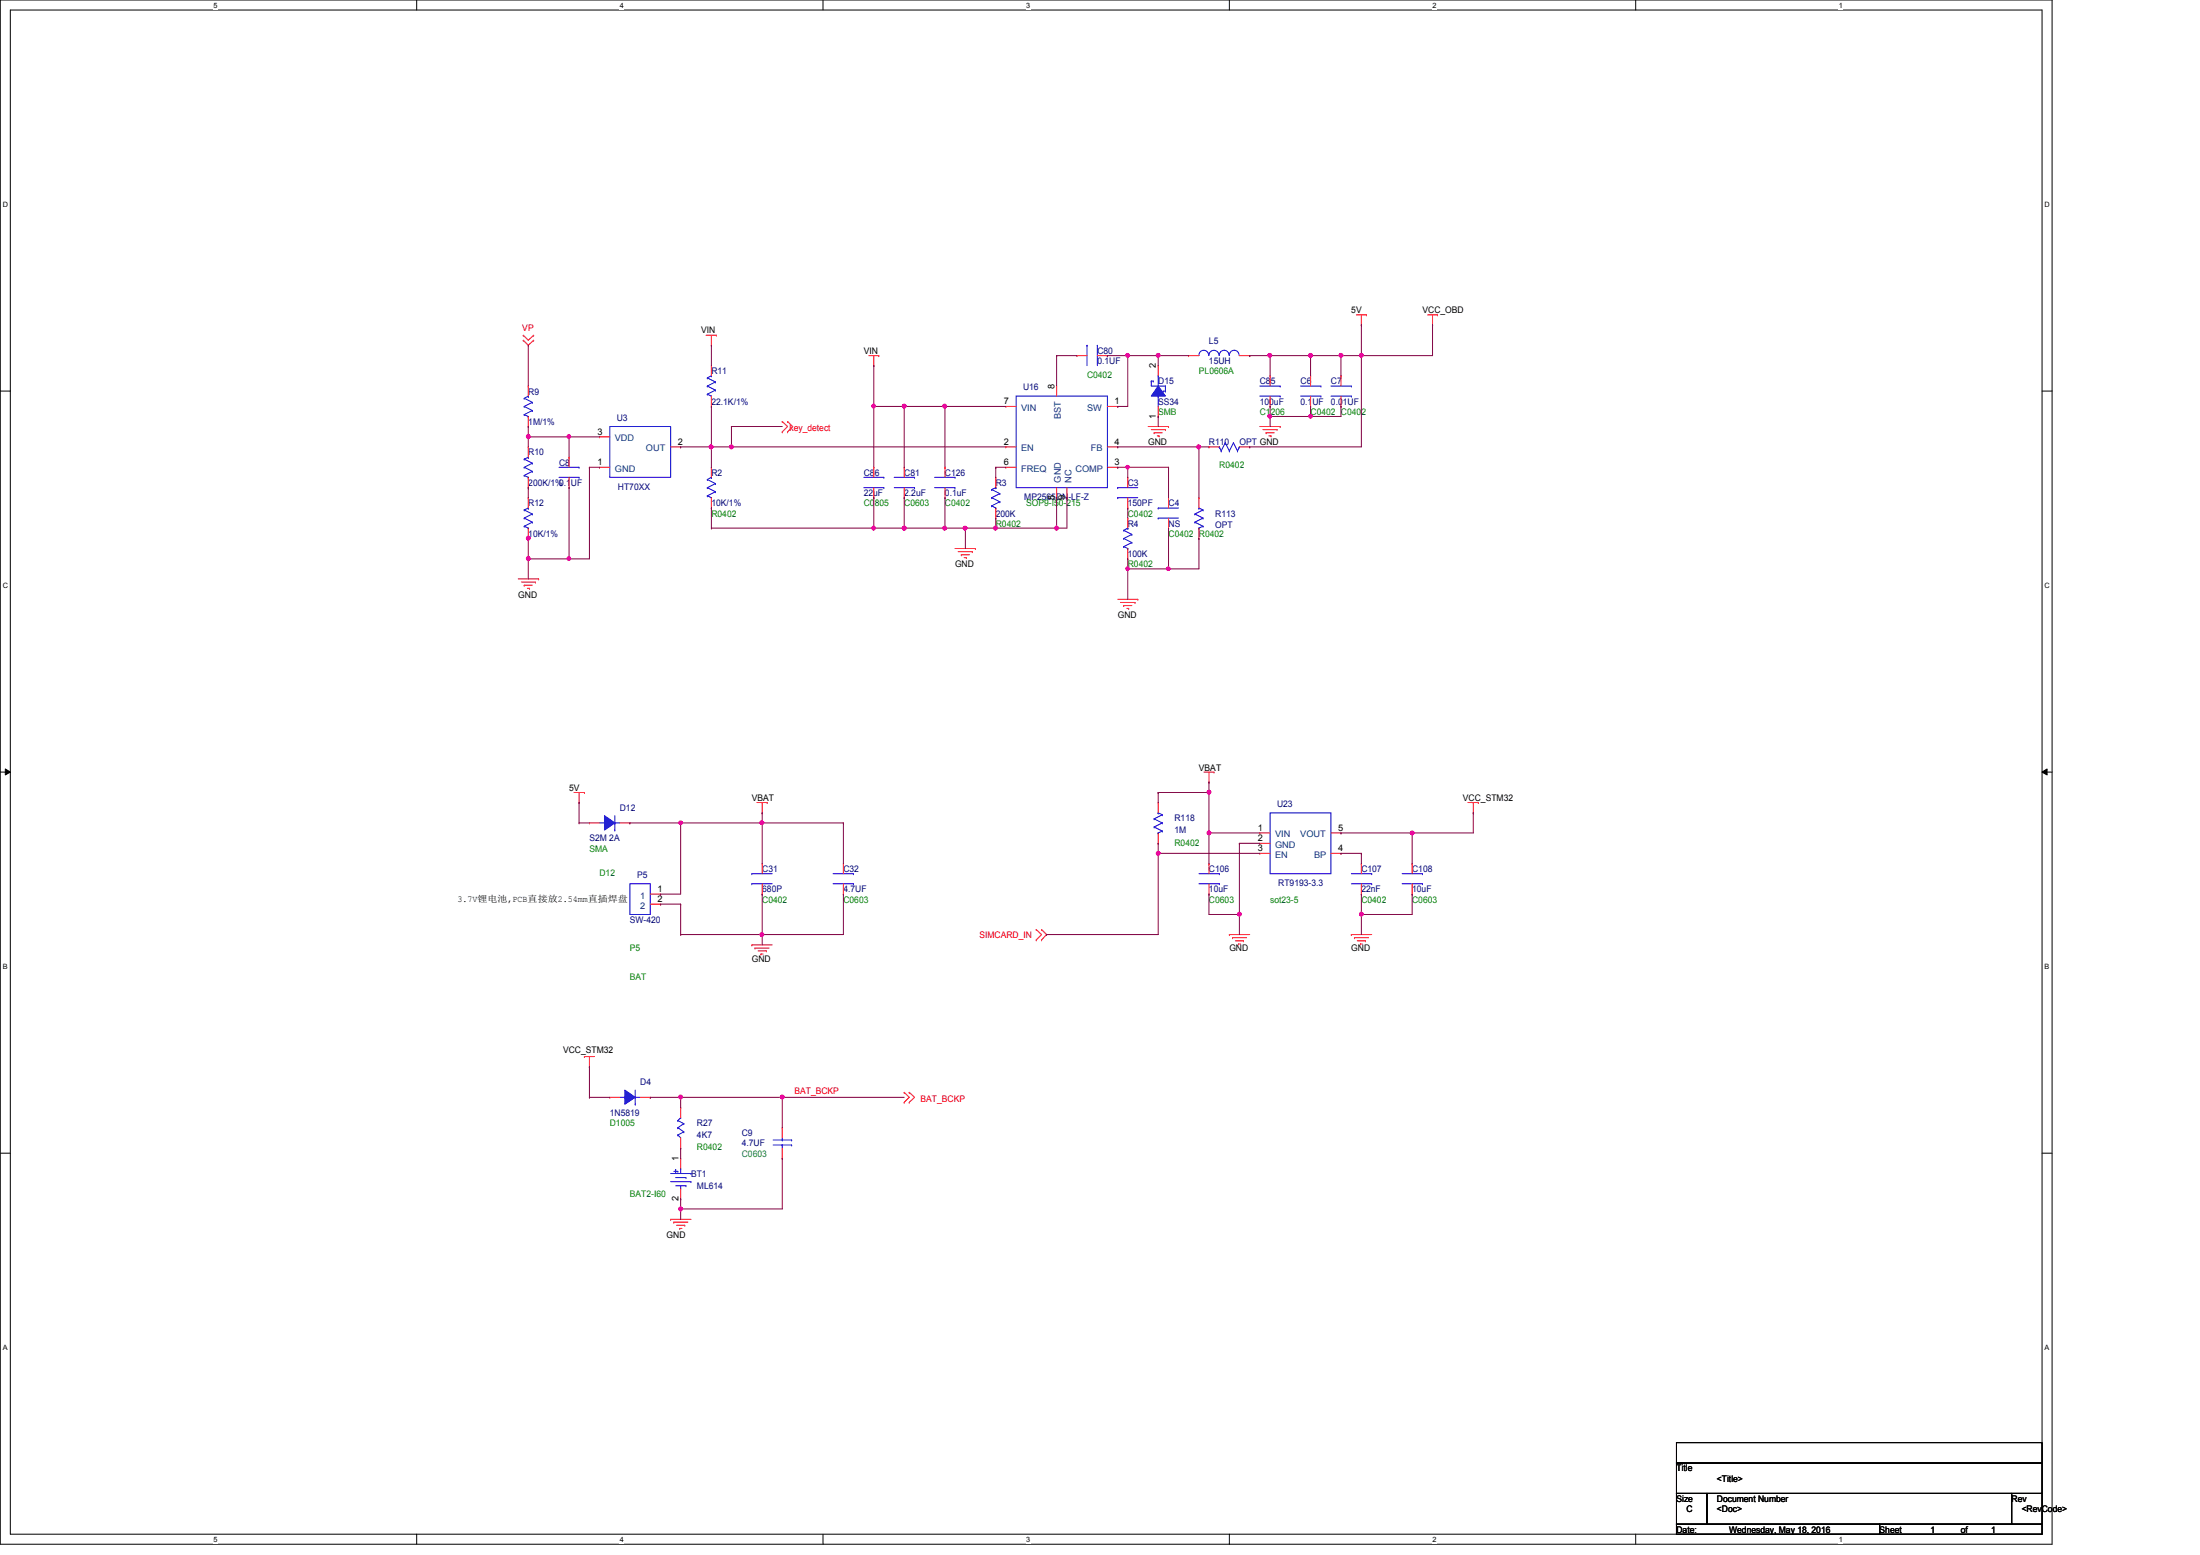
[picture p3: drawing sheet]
<svg xmlns="http://www.w3.org/2000/svg" width="297mm" height="210mm" viewBox="0 0 297 210" stroke-linecap="round" stroke-linejoin="round" font-family="sans-serif">
<path d="M0 0h277.1v208.4h-277.1zM1.4 1.4h274.3v205.7h-274.3z" fill="none" stroke="#000" stroke-width=".14"/>
<g fill="#fff">
<path d="M28.8 .1h.6v1.1h-.6z"/>
<path d="M28.8 207.2h.6v1.1h-.6z"/>
</g>
<path d="M56.3 0v1.4M56.3 207.1v1.3" fill="none" stroke="#000" stroke-width=".14"/>
<g fill="#fff">
<path d="M83.7 .1h.5v1.1h-.5z"/>
<path d="M83.7 207.2h.5v1.1h-.5z"/>
</g>
<path d="M111.1 0v1.4M111.1 207.1v1.3" fill="none" stroke="#000" stroke-width=".14"/>
<g fill="#fff">
<path d="M138.6 .1h.5v1.1h-.5z"/>
<path d="M138.6 207.2h.5v1.1h-.5z"/>
</g>
<path d="M166 0v1.4M166 207.1v1.3" fill="none" stroke="#000" stroke-width=".14"/>
<g fill="#fff">
<path d="M193.4 .1h.6v1.1h-.6z"/>
<path d="M193.4 207.2h.6v1.1h-.6z"/>
</g>
<path d="M220.8 0v1.4M220.8 207.1v1.3" fill="none" stroke="#000" stroke-width=".14"/>
<g fill="#fff">
<path d="M248.3 .1h.5v1.1h-.5z"/>
<path d="M248.3 207.2h.5v1.1h-.5z"/>
<path d="M.4 27.1h.7v1.1h-.7z"/>
<path d="M276.1 27.1h.7v1.1h-.7z"/>
<path d="M.4 78.5h.7v1.1h-.7z"/>
<path d="M276.1 78.5h.7v1.1h-.7z"/>
</g>
<path d="M0 52.8h1.4M275.7 52.8h1.4" fill="none" stroke="#000" stroke-width=".14"/>
<g fill="#fff">
<path d="M.4 129.9h.6v1.1h-.6z"/>
<path d="M276.1 129.9h.6v1.1h-.6z"/>
</g>
<path d="M0 104.2h1.4M.7 103.8l.7 .4-.7 .4zM275.7 104.2l.7-.4v.8zM275.7 104.2h1.4" fill="none" stroke="#000" stroke-width=".14"/>
<path d="M.7 103.8l.7 .4-.7 .4zM275.7 104.2l.7-.4v.8z" fill="#000"/>
<g fill="#fff">
<path d="M.4 181.4h.6v1.1h-.6z"/>
<path d="M276.1 181.4h.6v1.1h-.6z"/>
</g>
<path d="M0 155.7h1.4M275.7 155.7h1.4M226.4 194.7h49.3v2.8h-49.3zM226.4 197.5h49.3v4.1h-49.3zM226.4 201.6h4.1v4.1h-4.1zM226.4 205.7h27.4v1.4h-27.4zM230.5 201.6h41.1v4.1h-41.1zM253.8 205.7h21.9v1.4h-21.9zM271.6 201.6h4.1v4.1h-4.1z" fill="none" stroke="#000" stroke-width=".14"/>
<g fill="none" stroke="#f00" stroke-width=".14">
<path d="M70.7 45.9h.1M70.7 45.3h.1M70.7 45.9l.6 .7 .7-.7M70.7 45.3l.6 .6 .7-.6M72 45.9h.1M72 45.3h.1M95.3 45.3h1.4M96.1 46.6h.1M96.1 45.3v1.3M96.7 45.3h.1M105.6 56.9h.1M105.6 58.3h.1"/>
<path d="M105.6 56.9l.7 .7-.7 .7M106.3 56.9h.1M106.3 58.3h.1M106.3 56.9l.7 .7-.7 .7M117.3 48h1.4M118 49.4h.1M118 48v1.4M118.7 48h.1M145.4 48h.1M145.4 48h1.4M148.2 48h1.3M149.5 48h.1"/>
<path d="M155 57.6h2.8M155.4 58h1.9M155.8 58.4h.1M155.8 58.4h1.1M156.2 58.8h.3M156.5 58.8h.1M157.3 58h.1M157.8 57.6h.1M170.1 57.6h2.7M170.5 58h1.9M170.9 58.4h.1M170.9 58.4h1.1"/>
<path d="M171.3 58.8h.3M171.6 58.8h.1M172.4 58h.1M172.8 57.6h.1M183.1 42.5h1.4M183.8 43.9h.1M183.8 42.5v1.4M184.5 42.5h.1M192.7 42.5h1.4M193.4 43.9h.1M193.4 42.5v1.4M194.1 42.5h.1"/>
<path d="M70 78.1h2.7M70.4 78.6h1.9M70.8 79h.1M70.8 79h1.1M71.2 79.4h.3M71.5 79.4h.1M72.3 78.6h.1M72.7 78.1h.1M128.9 74h2.8M129.4 74.5h1.9M129.8 74.9h.1M129.8 74.9h1.1"/>
<path d="M130.2 75.3h.3M130.5 75.3h.1M131.3 74.5h.1M131.7 74h.1M150.9 80.9h2.7M151.3 81.3h1.9M151.7 81.7h.1M151.7 81.7h1.1M152.1 82.1h.3M152.4 82.1h.1M153.2 81.3h.1M153.6 80.9h.1"/>
<path d="M77.5 107h1.4M78.2 108.3h.1M78.2 107v1.3M78.9 107h.1M102.2 108.3h1.4M102.9 109.7h.1M102.9 108.3v1.4M103.6 108.3h.1M113.9 116.6h.1M113.9 116.6v1.3M113.9 119.3v1.4M162.6 104.2h1.3"/>
<path d="M163.2 105.6h.1M163.2 116.6h.1M163.2 104.2v1.4M163.2 116.6v1.3M163.2 119.3v1.4M163.9 104.2h.1M198.2 108.3h1.4M198.9 109.7h.1M198.9 108.3v1.4M199.6 108.3h.1M101.5 127.6h.1M101.5 127.6h2.8"/>
<path d="M101.9 128h.1M101.9 128h1.9M102.4 128.4h1.1M102.7 128.8h.1M102.7 128.8h.3M103.5 128.4h.1M113.9 120.7h.1M139.9 126.9h.1M139.9 125.5h.1M139.9 125.5l.7 .7-.7 .7M140.6 125.5h.1M140.6 126.9h.1"/>
<path d="M140.6 125.5l.7 .7-.7 .7M163.2 120.7h.1M166 126.2h.1M166 126.2h2.7M166.4 126.6h.1M166.4 126.6h1.9M166.8 127h1.1M167.2 127.4h.1M167.2 127.4h.3M167.9 127h.1M182.5 126.2h.1M182.5 126.2h2.7"/>
<path d="M182.9 126.6h.1M182.9 126.6h1.9M183.3 127h1.1M183.7 127.4h.1M183.7 127.4h.2M184.4 127h.1M78.9 142.6h.1M78.9 142.6h1.4M79.6 144h.1M79.6 142.6v1.4M91.9 155h.1M91.9 149.5h.1"/>
<path d="M91.9 149.5v1.4M91.9 153.6v1.4M122.1 147.4h.1M122.1 148.8h.1M122.1 147.4l.7 .7-.7 .7M122.8 147.4h.1M122.8 148.8h.1M122.8 147.4l.7 .7-.7 .7M90.5 164.6h.1M90.5 164.6h2.8M91 165h.1M91 165h1.9"/>
<path d="M91.4 165.4h1.1M91.8 165.8h.1M91.8 165.8h.3M92.5 165.4h.1"/>
</g>
<g fill="none" stroke="#00f" stroke-width=".14">
<path d="M146.8 46.6h.1M146.8 46.6v2.8M148.2 46.6h.1M148.2 46.6v2.8M155.4 51.4h.1M155.4 51.4v.7h1.9M156.4 53.5h.1M156.4 50.7h.1M156.4 50.7v1.4M156.4 53.5v1.4M157.3 52.1h.1M157.3 52.8h.1"/>
<path d="M157.3 52.1v.7M112.5 117.9h2.7M112.5 119.3h2.7M115.2 117.9h.1M115.2 119.3h.1M161.9 117.9h2.7M161.9 119.3h2.7M164.6 117.9h.1M164.6 119.3h.1M91.5 153.2h.1M91.5 152.2h.1M91.5 151.3h.1"/>
<path d="M91.5 153.2l.4 .4M91.5 152.2l.8 .6M91.5 151.3l.8 .4M91.9 150.9h.1M91.9 150.9l-.4 .4M92.3 152.8h.1M92.3 151.7h.1M92.3 152.8l-.8 .4M92.3 151.7l-.8 .5"/>
</g>
<path d="M156.4 52.1l.9 1.4h-1.9z" fill-rule="evenodd" fill="#00f"/>
<g fill="none" stroke="#00f" stroke-width=".14">
<path d="M82.3 57.6h8.2v6.8h-8.2zM137.2 53.5h12.3v12.3h-12.3zM155.4 51.4h.3M155.7 51.4h.1M156.4 52.1l.9 1.4h-1.9zM157.1 52.8h.1M157.1 52.8h.2M165.4 59.8h.1M165.4 59.8l.6 1.1M165.4 59.8l-.5 1.1M166.5 59.8h.1M166.5 59.8l.6 1.1"/>
<path d="M166.5 59.8l-.5 1.1M175.6 52.1h2.7M175.6 53.5h2.7M178.3 52.1h.1M178.3 53.5h.1M70.8 71h.1M70.8 69.9h.1M70.8 68.8h.1M70.8 71l.5 .3M70.8 69.9l1.1 .6M70.8 68.8l1.1 .6M71.3 68.6h.1"/>
<path d="M71.3 71.3h.1M71.3 68.6l-.5 .2M71.9 69.4h.1M71.9 70.5h.1M71.9 69.4l-1.1 .5M71.9 70.5l-1.1 .5M75.5 63.1h2.7M75.5 64.4h2.7M78.2 63.1h.1M78.2 64.4h.1M120.7 64.4h2.8M120.7 65.8h2.8"/>
<path d="M123.5 64.4h.1M123.5 65.8h.1M126.2 64.4h2.7M126.2 65.8h2.7M128.9 64.4h.1M128.9 65.8h.1M133.9 68.3h.1M133.9 67.2h.1M133.9 66.1h.1M133.9 68.3l.5 .3M133.9 67.2l1.1 .5M133.9 66.1l1.1 .5"/>
<path d="M134.4 65.8h.1M134.4 68.6h.1M134.4 65.8l-.5 .3M135 66.6h.1M135 67.7h.1M135 66.6l-1.1 .6M135 67.7l-1.1 .6M150.9 67.2h.1M150.9 65.8h.1M150.9 65.8h2.7M150.9 67.2h2.7M151.7 73.8h.1"/>
<path d="M151.7 72.7h.1M151.7 71.6h.1M151.7 73.8l.6 .2M151.7 72.7l1.1 .5M151.7 71.6l1.1 .5M152.3 71.3h.1M152.3 74h.1M152.3 71.3l-.6 .3M152.8 72.1h.1M152.8 73.2h.1M152.8 72.1l-1.1 .6M152.8 73.2l-1.1 .6"/>
<path d="M164.6 60.3h.1M164.6 60.3l.3 .6M164.9 60.9h.1M166 60.9h.1M167.1 60.9h.1M167.3 60.3h.1M167.3 60.3l-.2 .6M83 112.1h.1M83 110.1v2M85 119.3h2.8v4.1h-2.8zM101.5 119.3h.1M101.5 117.9h.1"/>
<path d="M101.5 119.3h2.8M101.5 117.9h2.8M171.5 109.7h8.2v8.2h-8.2zM182.5 119.3h2.7M182.5 117.9h2.7M185.2 117.9h.1M185.2 119.3h.1M90.5 158.4h2.8M90.5 159.5h2.8M91 158.1h.5M91.2 157.9h.1M91.2 159h1.4"/>
<path d="M91.2 157.9v.5M91.5 158.1h.1M91.9 157.7h.1M91.9 157.7v.7M92.6 159h.1M93.3 158.4h.1M93.3 159.5h.1M104.4 154.6h2.5M104.4 153.9h2.5M105.6 153.9h.1M105.6 154.6h.1M105.6 153.6v.3"/>
<path d="M105.6 154.6v.4M106.9 154.6h.1M106.9 153.9h.1M91.2 160.1h1.4M91.9 160.4h.1M91.9 160.1v.3M92.6 160.1h.1"/>
</g>
<g fill="none" stroke="#f00" stroke-width=".14">
<path d="M80.9 59h.1M80.9 59h1.4M135.8 54.9h.1M135.8 54.9h1.4M142.7 52.1h.1M142.7 52.1v1.4M149.5 54.9h1.4M150.9 54.9h.1M156.4 56.2h.1M156.4 49.4h.1M156.4 49.4v1.3M156.4 54.9v1.3"/>
<path d="M176.9 50.7h.1M176.9 54.9h.1M176.9 50.7v1.4M176.9 53.5v1.4M71.3 72.7h.1M71.3 67.2h.1M71.3 67.2v1.4M71.3 71.3v1.4M76.8 61.7h.1M76.8 65.8h.1M76.8 61.7v1.4M76.8 64.4v1.4"/>
<path d="M80.9 63.1h.1M80.9 63.1h1.4M90.5 60.3h1.4M91.9 60.3h.1M122.1 63.1h.1M122.1 67.2h.1M122.1 63.1v1.3M122.1 65.8v1.4M127.6 63.1h.1M127.6 67.2h.1M127.6 63.1v1.3M127.6 65.8v1.4"/>
<path d="M134.4 69.9h.1M134.4 64.4h.1M134.4 64.4v1.4M134.4 68.6v1.3M135.8 60.3h.1M135.8 63.1h.1M135.8 60.3h1.4M135.8 63.1h1.4M142.7 67.2h.1M142.7 65.8v1.4M144.1 67.2h.1M144.1 65.8v1.4"/>
<path d="M149.5 60.3h1.4M149.5 63.1h1.4M150.9 63.1h.1M150.9 60.3h.1M152.3 75.4h.1M152.3 69.9h.1M152.3 68.6h.1M152.3 64.4h.1M152.3 64.4v1.4M152.3 67.2v1.4M152.3 69.9v1.4M152.3 74v1.4"/>
<path d="M163.2 60.3h.1M163.2 60.3h1.4M167.3 60.3h1.4M168.7 60.3h.1M102.9 116.6h.1M102.9 116.6v1.3M102.9 119.3v1.4M170.1 112.4h.1M170.1 113.8h.1M170.1 115.2h.1M170.1 112.4h1.4M170.1 113.8h1.4"/>
<path d="M170.1 115.2h1.4M179.7 112.4h1.4M179.7 115.2h1.4M181.1 115.2h.1M181.1 112.4h.1M183.8 116.6h.1M183.8 116.6v1.3M183.8 119.3v1.4M87.8 120.7h1.4M87.8 122h1.4M89.2 120.7h.1M89.2 122h.1"/>
<path d="M102.9 120.7h.1M183.8 120.7h.1M91.9 156.3h.1M91.9 156.3v1.4M105.6 152.2h.1M105.6 156.3h.1M105.6 152.2v1.4M105.6 155v1.3M91.9 161.8h.1M91.9 160.4v1.4"/>
</g>
<path d="M81.6 110.1l1.4 1-1.4 1z" fill-rule="evenodd" fill="#00f"/>
<g fill="none" stroke="#00f" stroke-width=".14">
<path d="M70.8 56h.1M70.8 54.9h.1M70.8 53.8h.1M70.8 56l.5 .2M70.8 54.9l1.1 .5M70.8 53.8l1.1 .5M71.3 53.5h.1M71.3 56.2h.1M71.3 53.5l-.5 .3M71.9 54.3h.1M71.9 55.4h.1M71.9 54.3l-1.1 .6"/>
<path d="M71.9 55.4l-1.1 .6M95.5 53.2h.1M95.5 52.1h.1M95.5 51h.1M95.5 53.2l.6 .3M95.5 52.1l1.1 .6M95.5 51l1.1 .6M96.1 50.7h.1M96.1 53.5h.1M96.1 50.7l-.6 .3M96.6 51.6h.1M96.6 52.7h.1"/>
<path d="M96.6 51.6l-1.1 .5M96.6 52.7l-1.1 .5M163.2 48a.66 .66 0 0 0-.7-.7 .66 .66 0 0 0-.6 .7M164.6 48a.68 .68 0 0 0-.7-.7 .68 .68 0 0 0-.7 .7M165.9 48a.66 .66 0 0 0-.6-.7 .66 .66 0 0 0-.7 .7M167.3 48a.66 .66 0 0 0-.7-.7 .66 .66 0 0 0-.6 .7M170.1 52.1h2.7M170.1 53.5h2.7M172.8 52.1h.1M172.8 53.5h.1M179.7 52.1h2.8M179.7 53.5h2.8"/>
<path d="M182.5 52.1h.1M182.5 53.5h.1M95.5 66.9h.1M95.5 65.8h.1M95.5 64.7h.1M95.5 66.9l.6 .3M95.5 65.8l1.1 .6M95.5 64.7l1.1 .6M96.1 64.4h.1M96.1 67.2h.1M96.1 64.4l-.6 .3M96.6 65.3h.1"/>
<path d="M96.6 66.4h.1M96.6 65.3l-1.1 .5M96.6 66.4l-1.1 .5M116.6 64.4h2.7M116.6 65.8h2.7M119.3 64.4h.1M119.3 65.8h.1M156.4 69.9h.1M156.4 68.6h.1M156.4 69.9h2.7M156.4 68.6h2.7M161.3 70.5h.1"/>
<path d="M161.3 69.4h.1M161.3 69.4l1.1 .5M161.3 70.5l1.1 .5M161.9 71.3h.1M161.9 68.6h.1M161.9 68.6l.5 .2M162.4 68.8h.1M162.4 69.9h.1M162.4 71h.1M162.4 69.9l-1.1 .6M162.4 68.8l-1.1 .6M162.4 71l-.5 .3"/>
<path d="M80.9 111.1h.7M81.6 110.1l1.4 1-1.4 1zM81.6 111.1h.1M83 111.1h.1M83 111.1h.7M155.8 111.6h.1M155.8 110.5h.1M155.8 110.5l1.1 .6M155.8 111.6l1.1 .6M156.4 112.4h.1M156.4 109.7h.1M156.4 109.7l.5 .3"/>
<path d="M156.9 110h.1M156.9 111.1h.1M156.9 112.2h.1M156.9 111.1l-1.1 .5M156.9 110l-1.1 .5M156.9 112.2l-.5 .2M189.3 117.9h2.8M189.3 119.3h2.8M192.1 117.9h.1M192.1 119.3h.1M85.8 149.1h.1M85.8 147.2v1.9"/>
</g>
<g fill="none" stroke="#f00" stroke-width=".14">
<path d="M71.3 57.6h.1M71.3 52.1h.1M71.3 52.1v1.4M71.3 56.2v1.4M96.1 54.9h.1M96.1 49.4h.1M96.1 49.4v1.3M96.1 53.5v1.4M160.5 48h.1M160.5 48h1.4M167.3 48h1.4M168.7 48h.1"/>
<path d="M171.5 50.7h.1M171.5 54.9h.1M171.5 50.7v1.4M171.5 53.5v1.4M181.1 50.7h.1M181.1 54.9h.1M181.1 50.7v1.4M181.1 53.5v1.4M96.1 68.6h.1M96.1 63.1h.1M96.1 63.1v1.3M96.1 67.2v1.4"/>
<path d="M118 63.1h.1M118 67.2h.1M118 63.1v1.3M118 65.8v1.4M157.8 71.3h.1M157.8 67.2h.1M157.8 67.2v1.4M157.8 69.9v1.4M161.9 67.2h.1M161.9 72.7h.1M161.9 67.2v1.4M161.9 71.3v1.4"/>
<path d="M79.6 111.1h.1M79.6 111.1h1.3M83.7 111.1h1.3M85 111.1h.1M156.4 108.3h.1M156.4 113.8h.1M156.4 108.3v1.4M156.4 112.4v1.4M190.7 116.6h.1M190.7 116.6v1.3M190.7 119.3v1.4M190.7 120.7h.1"/>
</g>
<path d="M84.4 147.2l1.4 .9-1.4 1z" fill-rule="evenodd" fill="#00f"/>
<g fill="none" stroke="#00f" stroke-width=".14">
<path d="M70.8 64.2h.1M70.8 63.1h.1M70.8 62h.1M70.8 64.2l.5 .2M70.8 63.1l1.1 .5M70.8 62l1.1 .5M71.3 61.7h.1M71.3 64.4h.1M71.3 61.7l-.5 .3M71.9 62.5h.1M71.9 63.6h.1M71.9 62.5l-1.1 .6"/>
<path d="M71.9 63.6l-1.1 .6M83.7 148.1h.7M84.4 147.2l1.4 .9-1.4 1zM84.4 148.1h.1M85.8 148.1h.1M85.8 148.1h.6"/>
</g>
<path d="M71.3 65.8h.1M71.3 60.3h.1M71.3 60.3v1.4M71.3 64.4v1.4M82.3 148.1h.1M82.3 148.1h1.4M86.4 148.1h1.4M87.8 148.1h.1" fill="none" stroke="#f00" stroke-width=".14"/>
<path d="M78.2 108.3h.1M78.2 111.1h.1M78.2 108.3v2.8M78.2 111.1h1.4M102.9 111.1h.1M102.9 111.1v5.5M91.9 122h.1M91.9 122v4.2" fill="none" stroke="#800040" stroke-width=".14"/>
<circle cx="102.9" cy="111" r=".25" fill="#f0f"/>
<circle cx="102.9" cy="111" r=".25" fill="none" stroke="#f0f" stroke-width=".14"/>
<path d="M91.9 126.2h.1M91.9 126.2h11M102.9 126.2h.1M102.9 120.7h.1M102.9 120.7v6.9" fill="none" stroke="#800040" stroke-width=".14"/>
<circle cx="102.9" cy="126.2" r=".26" fill="#f0f"/>
<circle cx="102.9" cy="126.2" r=".26" fill="none" stroke="#f0f" stroke-width=".14"/>
<path d="M91.9 111.1h.1M91.9 111.1h22M91.9 111.1v9.6M102.9 109.7h.1M102.9 111.1h.1M102.9 109.7v1.4M113.9 111.1h.1M113.9 111.1v5.5M102.9 126.2h.1M113.9 120.7h.1M113.9 120.7v5.5h-11" fill="none" stroke="#800040" stroke-width=".14"/>
<circle cx="102.9" cy="111" r=".25" fill="#f0f"/>
<circle cx="102.9" cy="111" r=".25" fill="none" stroke="#f0f" stroke-width=".14"/>
<circle cx="91.9" cy="111" r=".25" fill="#f0f"/>
<circle cx="91.9" cy="111" r=".25" fill="none" stroke="#f0f" stroke-width=".14"/>
<path d="M127.6 54.9h.1M127.6 54.9h8.2M85 111.1h.1M85 111.1h6.9M89.2 120.7h.1M89.2 122h.1M89.2 120.7h2.7M89.2 122h2.7" fill="none" stroke="#800040" stroke-width=".14"/>
<circle cx="127.5" cy="54.8" r=".26" fill="#f0f"/>
<circle cx="127.5" cy="54.8" r=".26" fill="none" stroke="#f0f" stroke-width=".14"/>
<path d="M134.4 63.1h.1M134.4 69.9h.1M134.4 71.3h.1M134.4 63.1h1.4M134.4 63.1v1.3M134.4 69.9v1.4M134.4 71.3h8.3" fill="none" stroke="#800040" stroke-width=".14"/>
<circle cx="134.4" cy="71.3" r=".26" fill="#f0f"/>
<circle cx="134.4" cy="71.3" r=".26" fill="none" stroke="#f0f" stroke-width=".14"/>
<path d="M96.1 68.6h.1M96.1 68.6v2.7M130.3 71.3h.1M130.3 71.3v2.7" fill="none" stroke="#800040" stroke-width=".14"/>
<circle cx="130.3" cy="71.3" r=".26" fill="#f0f"/>
<circle cx="130.3" cy="71.3" r=".26" fill="none" stroke="#f0f" stroke-width=".14"/>
<path d="M118 54.9h.1M118 54.9v8.2M142.7 67.2h.1M142.7 67.2v4.1M150.9 63.1h.1M150.9 63.1h1.4M152.3 63.1h.1M152.3 63.1v1.3" fill="none" stroke="#800040" stroke-width=".14"/>
<path d="M152.1 62.9h.3l.1 .1-.1 .2-.2 .1-.1-.1z" fill-rule="evenodd" fill="#f0f"/>
<path d="M152.1 62.9h.3l.1 .1-.1 .2-.2 .1-.1-.1z" fill="none" stroke="#f0f" stroke-width=".14"/>
<path d="M149.5 48h.1M149.5 48h2.8M152.3 48h.1M152.3 48v6.9" fill="none" stroke="#800040" stroke-width=".14"/>
<path d="M152.1 47.8l.1-.1 .2 .1v.3l-.2 .1-.1-.1z" fill-rule="evenodd" fill="#f0f"/>
<path d="M152.1 47.8l.1-.1 .2 .1v.3l-.2 .1-.1-.1z" fill="none" stroke="#f0f" stroke-width=".14"/>
<path d="M150.9 54.9h.1M150.9 54.9h1.4M152.3 68.6h.1M152.3 63.1h.1M152.3 76.8h.1M152.3 68.6v1.3M152.3 63.1h5.5M157.8 63.1h.1M157.8 71.3h.1M157.8 63.1v4.1M157.8 71.3v5.5h-5.5" fill="none" stroke="#800040" stroke-width=".14"/>
<path d="M152.1 76.6h.3l.1 .2-.1 .1-.2 .1-.1-.1z" fill-rule="evenodd" fill="#f0f"/>
<path d="M152.1 76.6h.3l.1 .2-.1 .1-.2 .1-.1-.1z" fill="none" stroke="#f0f" stroke-width=".14"/>
<path d="M156.4 48h.1M156.4 48h4.1M152.3 75.4h.1M152.3 76.8h.1M152.3 75.4v5.5" fill="none" stroke="#800040" stroke-width=".14"/>
<circle cx="156.4" cy="48" r=".26" fill="#f0f"/>
<circle cx="156.4" cy="48" r=".26" fill="none" stroke="#f0f" stroke-width=".14"/>
<path d="M152.3 48h.1M152.3 48h4.1M156.4 48h.1M156.4 48v1.4M150.9 60.3h.1M150.9 60.3h11M161.9 60.3h.1M161.9 60.3v6.9" fill="none" stroke="#800040" stroke-width=".14"/>
<circle cx="161.8" cy="60.3" r=".26" fill="#f0f"/>
<circle cx="161.8" cy="60.3" r=".26" fill="none" stroke="#f0f" stroke-width=".14"/>
<path d="M157.8 76.8h.1M161.9 72.7h.1M161.9 72.7v4.1h-4.1" fill="none" stroke="#800040" stroke-width=".14"/>
<circle cx="157.7" cy="76.8" r=".25" fill="#f0f"/>
<circle cx="157.7" cy="76.8" r=".25" fill="none" stroke="#f0f" stroke-width=".14"/>
<path d="M156.4 56.2h.1M156.4 56.2v1.4M171.5 48h.1M171.5 48v2.7" fill="none" stroke="#800040" stroke-width=".14"/>
<circle cx="171.4" cy="48" r=".26" fill="#f0f"/>
<circle cx="171.4" cy="48" r=".26" fill="none" stroke="#f0f" stroke-width=".14"/>
<path d="M168.7 48h.1M168.7 48h2.8M171.5 54.9h.1M171.5 54.9v1.3M183.8 48h.1M183.8 48v12.3h-15.1M168.7 60.3h.1" fill="none" stroke="#800040" stroke-width=".14"/>
<circle cx="183.8" cy="48" r=".26" fill="#f0f"/>
<circle cx="183.8" cy="48" r=".26" fill="none" stroke="#f0f" stroke-width=".14"/>
<path d="M181.1 48h.1M181.1 48h2.7" fill="none" stroke="#800040" stroke-width=".14"/>
<circle cx="181.1" cy="48" r=".26" fill="#f0f"/>
<circle cx="181.1" cy="48" r=".26" fill="none" stroke="#f0f" stroke-width=".14"/>
<path d="M171.5 48h.1M171.5 48h9.6M176.9 48h.1M176.9 48v2.7M181.1 48h.1M181.1 48v2.7" fill="none" stroke="#800040" stroke-width=".14"/>
<circle cx="176.9" cy="48" r=".26" fill="#f0f"/>
<circle cx="176.9" cy="48" r=".26" fill="none" stroke="#f0f" stroke-width=".14"/>
<path d="M171.5 56.2h.1M176.9 54.9h.1M176.9 54.9v1.3h-5.4" fill="none" stroke="#800040" stroke-width=".14"/>
<circle cx="171.4" cy="56.2" r=".25" fill="#f0f"/>
<circle cx="171.4" cy="56.2" r=".25" fill="none" stroke="#f0f" stroke-width=".14"/>
<path d="M171.5 56.2h.1M171.5 56.2v1.4M176.9 56.2h.1M181.1 54.9h.1M181.1 54.9v1.3h-4.2" fill="none" stroke="#800040" stroke-width=".14"/>
<circle cx="177" cy="56.2" r=".25" fill="#f0f"/>
<circle cx="177" cy="56.2" r=".25" fill="none" stroke="#f0f" stroke-width=".14"/>
<g fill="none" stroke="#800040" stroke-width=".14">
<path d="M118 49.4h.1M118 49.4v5.5M142.7 48h.1M142.7 48v4.1M142.7 48h2.7M183.8 43.9h.1M183.8 43.9v4.1M96.1 71.3h.1M118 67.2h.1M118 67.2v4.1h-21.9M130.3 71.3h.1M130.3 71.3h4.1"/>
<path d="M142.7 71.3h.1M144.1 67.2h.1M144.1 67.2v4.1h-1.4M161.9 60.3h.1M161.9 60.3h1.3"/>
</g>
<circle cx="142.7" cy="71.3" r=".26" fill="#f0f"/>
<circle cx="142.7" cy="71.3" r=".26" fill="none" stroke="#f0f" stroke-width=".14"/>
<path d="M118 54.9h.1M118 54.9h4.1M122.1 54.9h.1M122.1 54.9v8.2" fill="none" stroke="#800040" stroke-width=".14"/>
<path d="M117.8 54.6h.1l.3 .1-.1 .3-.2 .1-.1-.1z" fill-rule="evenodd" fill="#f0f"/>
<path d="M117.8 54.6h.1l.3 .1-.1 .3-.2 .1-.1-.1z" fill="none" stroke="#f0f" stroke-width=".14"/>
<path d="M122.1 54.9h.1M122.1 54.9h5.5M127.6 54.9h.1M127.6 54.9v8.2" fill="none" stroke="#800040" stroke-width=".14"/>
<circle cx="122.1" cy="54.8" r=".26" fill="#f0f"/>
<circle cx="122.1" cy="54.8" r=".26" fill="none" stroke="#f0f" stroke-width=".14"/>
<path d="M118 71.3h.1M122.1 67.2h.1M122.1 67.2v4.1h-4.1" fill="none" stroke="#800040" stroke-width=".14"/>
<circle cx="122.1" cy="71.3" r=".26" fill="#f0f"/>
<circle cx="122.1" cy="71.3" r=".26" fill="none" stroke="#f0f" stroke-width=".14"/>
<path d="M117.8 71.1l.1-.1 .3 .1-.1 .4h-.2h-.1z" fill-rule="evenodd" fill="#f0f"/>
<path d="M117.8 71.1l.1-.1 .3 .1-.1 .4h-.2h-.1z" fill="none" stroke="#f0f" stroke-width=".14"/>
<path d="M122.1 71.3h.1M127.6 67.2h.1M127.6 67.2v4.1h-5.5" fill="none" stroke="#800040" stroke-width=".14"/>
<circle cx="127.5" cy="71.3" r=".26" fill="#f0f"/>
<circle cx="127.5" cy="71.3" r=".26" fill="none" stroke="#f0f" stroke-width=".14"/>
<circle cx="122.1" cy="71.3" r=".26" fill="#f0f"/>
<circle cx="122.1" cy="71.3" r=".26" fill="none" stroke="#f0f" stroke-width=".14"/>
<path d="M71.3 46.6h.1M71.3 57.6h.1M71.3 46.6v5.5M71.3 57.6v1.4M76.8 59h.1M76.8 59h4.1M183.8 48h.1M193.4 43.9h.1M193.4 43.9v4.1h-9.6" fill="none" stroke="#800040" stroke-width=".14"/>
<path d="M76.6 58.7h.2l.2 .1v.3l-.2 .1-.2-.1z" fill-rule="evenodd" fill="#f0f"/>
<path d="M76.6 58.7h.2l.2 .1v.3l-.2 .1-.2-.1z" fill="none" stroke="#f0f" stroke-width=".14"/>
<path d="M71.3 59h.1M71.3 59v1.3M71.3 59h5.5M76.8 59h.1M76.8 59v2.7" fill="none" stroke="#800040" stroke-width=".14"/>
<circle cx="71.3" cy="58.9" r=".26" fill="#f0f"/>
<circle cx="71.3" cy="58.9" r=".26" fill="none" stroke="#f0f" stroke-width=".14"/>
<path d="M76.8 75.4h.1M76.8 65.8h.1M76.8 65.8v9.6M79.6 63.1h.1M79.6 63.1h1.3M79.6 63.1v12.3h-2.8" fill="none" stroke="#800040" stroke-width=".14"/>
<path d="M76.6 75.2l.2-.1 .2 .2v.3h-.2h-.2z" fill-rule="evenodd" fill="#f0f"/>
<path d="M76.6 75.2l.2-.1 .2 .2v.3h-.2h-.2z" fill="none" stroke="#f0f" stroke-width=".14"/>
<path d="M96.1 46.6h.1M96.1 46.6v2.8M71.3 75.4h.1M71.3 75.4v2.7M96.1 60.3h.1M96.1 60.3v2.8M98.8 60.3h.1M98.8 60.3h37" fill="none" stroke="#800040" stroke-width=".14"/>
<circle cx="98.8" cy="60.3" r=".26" fill="#f0f"/>
<circle cx="98.8" cy="60.3" r=".26" fill="none" stroke="#f0f" stroke-width=".14"/>
<path d="M71.3 75.4h.1M71.3 75.4h5.5" fill="none" stroke="#800040" stroke-width=".14"/>
<circle cx="71.3" cy="75.4" r=".26" fill="#f0f"/>
<circle cx="71.3" cy="75.4" r=".26" fill="none" stroke="#f0f" stroke-width=".14"/>
<path d="M96.1 54.9h.1M96.1 54.9v5.4M98.8 57.6h.1M98.8 57.6v2.7h-6.9M71.3 65.8h.1M71.3 65.8v1.4M91.9 60.3h.1M96.1 60.3h.1M127.6 71.3h.1M127.6 71.3h2.7" fill="none" stroke="#800040" stroke-width=".14"/>
<circle cx="96" cy="60.3" r=".26" fill="#f0f"/>
<circle cx="96" cy="60.3" r=".26" fill="none" stroke="#f0f" stroke-width=".14"/>
<path d="M98.8 57.6h.1M98.8 57.6h6.8M71.3 72.7h.1M71.3 72.7v2.7" fill="none" stroke="#800040" stroke-width=".14"/>
<circle cx="71.3" cy="72.6" r=".26" fill="#f0f"/>
<circle cx="71.3" cy="72.6" r=".26" fill="none" stroke="#f0f" stroke-width=".14"/>
<path d="M163.2 107h.1M163.2 107v5.4" fill="none" stroke="#800040" stroke-width=".14"/>
<circle cx="163.2" cy="106.9" r=".26" fill="#f0f"/>
<circle cx="163.2" cy="106.9" r=".26" fill="none" stroke="#f0f" stroke-width=".14"/>
<path d="M141.3 126.2h.1M141.3 126.2h15.1M163.2 123.4h4.1M167.3 123.4h.1M167.3 123.4v2.8M183.8 123.4h.1M183.8 123.4v2.8" fill="none" stroke="#800040" stroke-width=".14"/>
<circle cx="167.3" cy="123.4" r=".26" fill="#f0f"/>
<circle cx="167.3" cy="123.4" r=".26" fill="none" stroke="#f0f" stroke-width=".14"/>
<path d="M156.4 113.8h.1M156.4 107h.1M156.4 115.2h.1M156.4 107v1.3M156.4 113.8v12.4M156.4 115.2h13.7M163.2 105.6h.1M163.2 105.6v1.4h-6.8M167.3 113.8h.1M167.3 113.8v9.6" fill="none" stroke="#800040" stroke-width=".14"/>
<circle cx="156.4" cy="115.2" r=".26" fill="#f0f"/>
<circle cx="156.4" cy="115.2" r=".26" fill="none" stroke="#f0f" stroke-width=".14"/>
<path d="M163.2 112.4h.1M163.2 112.4h6.9M167.3 113.8h.1M167.3 113.8h2.8" fill="none" stroke="#800040" stroke-width=".14"/>
<circle cx="163.2" cy="112.4" r=".26" fill="#f0f"/>
<circle cx="163.2" cy="112.4" r=".26" fill="none" stroke="#f0f" stroke-width=".14"/>
<path d="M163.2 112.4h.1M163.2 112.4v4.2M181.1 115.2h.1M181.1 115.2h2.7M183.8 115.2h.1M183.8 115.2v1.4M190.7 112.4h.1M190.7 112.4h8.2M163.2 120.7h.1M163.2 120.7v2.7M183.8 120.7h.1M183.8 120.7v2.7" fill="none" stroke="#800040" stroke-width=".14"/>
<circle cx="190.7" cy="112.4" r=".26" fill="#f0f"/>
<circle cx="190.7" cy="112.4" r=".26" fill="none" stroke="#f0f" stroke-width=".14"/>
<path d="M181.1 112.4h.1M181.1 112.4h9.6M190.7 112.4h.1M190.7 112.4v4.2M198.9 109.7h.1M198.9 109.7v2.7M183.8 123.4h.1M190.7 120.7h.1M190.7 120.7v2.7h-6.9" fill="none" stroke="#800040" stroke-width=".14"/>
<circle cx="183.8" cy="123.4" r=".26" fill="#f0f"/>
<circle cx="183.8" cy="123.4" r=".26" fill="none" stroke="#f0f" stroke-width=".14"/>
<path d="M79.6 144h.1M79.6 148.1h.1M79.6 144v4.1M79.6 148.1h2.7M105.6 148.1h.1M105.6 148.1v4.1M91.9 163.2h.1M91.9 163.2v1.4M91.9 163.2h13.7" fill="none" stroke="#800040" stroke-width=".14"/>
<circle cx="91.9" cy="163.2" r=".26" fill="#f0f"/>
<circle cx="91.9" cy="163.2" r=".26" fill="none" stroke="#f0f" stroke-width=".14"/>
<path d="M87.8 148.1h.1M87.8 148.1h17.8M91.9 155h.1M91.9 148.1h.1M91.9 148.1v1.4M91.9 155v1.3M105.6 156.3h.1M105.6 156.3v6.9" fill="none" stroke="#800040" stroke-width=".14"/>
<circle cx="105.6" cy="148.1" r=".26" fill="#f0f"/>
<circle cx="105.6" cy="148.1" r=".26" fill="none" stroke="#f0f" stroke-width=".14"/>
<circle cx="91.9" cy="148.1" r=".26" fill="#f0f"/>
<circle cx="91.9" cy="148.1" r=".26" fill="none" stroke="#f0f" stroke-width=".14"/>
<path d="M105.6 148.1h.1M105.6 148.1h16.5M91.9 161.8h.1M91.9 161.8v1.4" fill="none" stroke="#800040" stroke-width=".14"/>
<circle cx="102.9" cy="111" r=".25" fill="#f0f"/>
<circle cx="102.9" cy="111" r=".25" fill="none" stroke="#f0f" stroke-width=".14"/>
<circle cx="102.9" cy="126.2" r=".26" fill="#f0f"/>
<circle cx="102.9" cy="126.2" r=".26" fill="none" stroke="#f0f" stroke-width=".14"/>
<circle cx="102.9" cy="111" r=".25" fill="#f0f"/>
<circle cx="102.9" cy="111" r=".25" fill="none" stroke="#f0f" stroke-width=".14"/>
<circle cx="91.9" cy="111" r=".25" fill="#f0f"/>
<circle cx="91.9" cy="111" r=".25" fill="none" stroke="#f0f" stroke-width=".14"/>
<circle cx="127.5" cy="54.8" r=".26" fill="#f0f"/>
<circle cx="127.5" cy="54.8" r=".26" fill="none" stroke="#f0f" stroke-width=".14"/>
<circle cx="134.4" cy="71.3" r=".26" fill="#f0f"/>
<circle cx="134.4" cy="71.3" r=".26" fill="none" stroke="#f0f" stroke-width=".14"/>
<circle cx="130.3" cy="71.3" r=".26" fill="#f0f"/>
<circle cx="130.3" cy="71.3" r=".26" fill="none" stroke="#f0f" stroke-width=".14"/>
<path d="M152.1 62.9h.3l.1 .1-.1 .2-.2 .1-.1-.1z" fill-rule="evenodd" fill="#f0f"/>
<path d="M152.1 62.9h.3l.1 .1-.1 .2-.2 .1-.1-.1z" fill="none" stroke="#f0f" stroke-width=".14"/>
<path d="M152.1 47.8l.1-.1 .2 .1v.3l-.2 .1-.1-.1z" fill-rule="evenodd" fill="#f0f"/>
<path d="M152.1 47.8l.1-.1 .2 .1v.3l-.2 .1-.1-.1z" fill="none" stroke="#f0f" stroke-width=".14"/>
<path d="M152.1 76.6h.3l.1 .2-.1 .1-.2 .1-.1-.1z" fill-rule="evenodd" fill="#f0f"/>
<path d="M152.1 76.6h.3l.1 .2-.1 .1-.2 .1-.1-.1z" fill="none" stroke="#f0f" stroke-width=".14"/>
<circle cx="156.4" cy="48" r=".26" fill="#f0f"/>
<circle cx="156.4" cy="48" r=".26" fill="none" stroke="#f0f" stroke-width=".14"/>
<circle cx="161.8" cy="60.3" r=".26" fill="#f0f"/>
<circle cx="161.8" cy="60.3" r=".26" fill="none" stroke="#f0f" stroke-width=".14"/>
<circle cx="157.7" cy="76.8" r=".25" fill="#f0f"/>
<circle cx="157.7" cy="76.8" r=".25" fill="none" stroke="#f0f" stroke-width=".14"/>
<circle cx="171.4" cy="48" r=".26" fill="#f0f"/>
<circle cx="171.4" cy="48" r=".26" fill="none" stroke="#f0f" stroke-width=".14"/>
<circle cx="183.8" cy="48" r=".26" fill="#f0f"/>
<circle cx="183.8" cy="48" r=".26" fill="none" stroke="#f0f" stroke-width=".14"/>
<circle cx="181.1" cy="48" r=".26" fill="#f0f"/>
<circle cx="181.1" cy="48" r=".26" fill="none" stroke="#f0f" stroke-width=".14"/>
<circle cx="176.9" cy="48" r=".26" fill="#f0f"/>
<circle cx="176.9" cy="48" r=".26" fill="none" stroke="#f0f" stroke-width=".14"/>
<circle cx="171.4" cy="56.2" r=".25" fill="#f0f"/>
<circle cx="171.4" cy="56.2" r=".25" fill="none" stroke="#f0f" stroke-width=".14"/>
<circle cx="177" cy="56.2" r=".25" fill="#f0f"/>
<circle cx="177" cy="56.2" r=".25" fill="none" stroke="#f0f" stroke-width=".14"/>
<circle cx="142.7" cy="71.3" r=".26" fill="#f0f"/>
<circle cx="142.7" cy="71.3" r=".26" fill="none" stroke="#f0f" stroke-width=".14"/>
<path d="M117.8 54.6h.1l.3 .1-.1 .3-.2 .1-.1-.1z" fill-rule="evenodd" fill="#f0f"/>
<path d="M117.8 54.6h.1l.3 .1-.1 .3-.2 .1-.1-.1z" fill="none" stroke="#f0f" stroke-width=".14"/>
<circle cx="122.1" cy="54.8" r=".26" fill="#f0f"/>
<circle cx="122.1" cy="54.8" r=".26" fill="none" stroke="#f0f" stroke-width=".14"/>
<circle cx="122.1" cy="71.3" r=".26" fill="#f0f"/>
<circle cx="122.1" cy="71.3" r=".26" fill="none" stroke="#f0f" stroke-width=".14"/>
<path d="M117.8 71.1l.1-.1 .3 .1-.1 .4h-.2h-.1z" fill-rule="evenodd" fill="#f0f"/>
<path d="M117.8 71.1l.1-.1 .3 .1-.1 .4h-.2h-.1z" fill="none" stroke="#f0f" stroke-width=".14"/>
<circle cx="127.5" cy="71.3" r=".26" fill="#f0f"/>
<circle cx="127.5" cy="71.3" r=".26" fill="none" stroke="#f0f" stroke-width=".14"/>
<circle cx="122.1" cy="71.3" r=".26" fill="#f0f"/>
<circle cx="122.1" cy="71.3" r=".26" fill="none" stroke="#f0f" stroke-width=".14"/>
<path d="M76.6 58.7h.2l.2 .1v.3l-.2 .1-.2-.1z" fill-rule="evenodd" fill="#f0f"/>
<path d="M76.6 58.7h.2l.2 .1v.3l-.2 .1-.2-.1z" fill="none" stroke="#f0f" stroke-width=".14"/>
<circle cx="71.3" cy="58.9" r=".26" fill="#f0f"/>
<circle cx="71.3" cy="58.9" r=".26" fill="none" stroke="#f0f" stroke-width=".14"/>
<path d="M76.6 75.2l.2-.1 .2 .2v.3h-.2h-.2z" fill-rule="evenodd" fill="#f0f"/>
<path d="M76.6 75.2l.2-.1 .2 .2v.3h-.2h-.2z" fill="none" stroke="#f0f" stroke-width=".14"/>
<circle cx="98.8" cy="60.3" r=".26" fill="#f0f"/>
<circle cx="98.8" cy="60.3" r=".26" fill="none" stroke="#f0f" stroke-width=".14"/>
<circle cx="71.3" cy="75.4" r=".26" fill="#f0f"/>
<circle cx="71.3" cy="75.4" r=".26" fill="none" stroke="#f0f" stroke-width=".14"/>
<circle cx="96" cy="60.3" r=".26" fill="#f0f"/>
<circle cx="96" cy="60.3" r=".26" fill="none" stroke="#f0f" stroke-width=".14"/>
<circle cx="71.3" cy="72.6" r=".26" fill="#f0f"/>
<circle cx="71.3" cy="72.6" r=".26" fill="none" stroke="#f0f" stroke-width=".14"/>
<circle cx="163.2" cy="106.9" r=".26" fill="#f0f"/>
<circle cx="163.2" cy="106.9" r=".26" fill="none" stroke="#f0f" stroke-width=".14"/>
<circle cx="167.3" cy="123.4" r=".26" fill="#f0f"/>
<circle cx="167.3" cy="123.4" r=".26" fill="none" stroke="#f0f" stroke-width=".14"/>
<circle cx="156.4" cy="115.2" r=".26" fill="#f0f"/>
<circle cx="156.4" cy="115.2" r=".26" fill="none" stroke="#f0f" stroke-width=".14"/>
<circle cx="163.2" cy="112.4" r=".26" fill="#f0f"/>
<circle cx="163.2" cy="112.4" r=".26" fill="none" stroke="#f0f" stroke-width=".14"/>
<circle cx="190.7" cy="112.4" r=".26" fill="#f0f"/>
<circle cx="190.7" cy="112.4" r=".26" fill="none" stroke="#f0f" stroke-width=".14"/>
<circle cx="183.8" cy="123.4" r=".26" fill="#f0f"/>
<circle cx="183.8" cy="123.4" r=".26" fill="none" stroke="#f0f" stroke-width=".14"/>
<circle cx="91.9" cy="163.2" r=".26" fill="#f0f"/>
<circle cx="91.9" cy="163.2" r=".26" fill="none" stroke="#f0f" stroke-width=".14"/>
<circle cx="105.6" cy="148.1" r=".26" fill="#f0f"/>
<circle cx="105.6" cy="148.1" r=".26" fill="none" stroke="#f0f" stroke-width=".14"/>
<circle cx="91.9" cy="148.1" r=".26" fill="#f0f"/>
<circle cx="91.9" cy="148.1" r=".26" fill="none" stroke="#f0f" stroke-width=".14"/>
<g font-size="1.2" fill="#f00">
<text x="70.5" y="44.7">VP</text>
<text x="106.6" y="58.2">key_detect</text>
<text x="132.2" y="126.6">SIMCARD_IN</text>
<text x="107.3" y="147.7">BAT_BCKP</text>
<text x="124.3" y="148.7">BAT_BCKP</text>
</g>
<g font-size="1.2">
<text x="94.7" y="45">VIN</text>
<text x="116.6" y="47.8">VIN</text>
<text x="182.5" y="42.3">5V</text>
<text x="192.1" y="42.3">VCC_OBD</text>
<text x="142.4" y="52.5" transform="rotate(-90 142.4 52.5)">8</text>
<text x="156.1" y="49.7" transform="rotate(-90 156.1 49.7)">2</text>
<text x="80.7" y="58.7">3</text>
<text x="135.5" y="54.6">7</text>
<text x="150.5" y="54.6">1</text>
<text x="156.1" y="56.5" transform="rotate(-90 156.1 56.5)">1</text>
<text x="80.7" y="62.8">1</text>
<text x="91.5" y="60">2</text>
<text x="135.5" y="60">2</text>
<text x="135.5" y="62.8">6</text>
<text x="150.5" y="62.8">3</text>
<text x="150.5" y="60">4</text>
<text x="155" y="60.1">GND</text>
<text x="142.4" y="67.5" transform="rotate(-90 142.4 67.5)">5</text>
<text x="143.8" y="67.5" transform="rotate(-90 143.8 67.5)">9</text>
<text x="128.9" y="76.6">GND</text>
<text x="70" y="80.7">GND</text>
<text x="150.9" y="83.4">GND</text>
<text x="76.8" y="106.7">5V</text>
<text x="161.9" y="104">VBAT</text>
<text x="101.5" y="108.1">VBAT</text>
<text x="169.8" y="112.1">1</text>
<text x="169.8" y="113.5">2</text>
<text x="180.7" y="112.1">5</text>
<text x="197.5" y="108.1">VCC_STM32</text>
<text x="169.8" y="114.9">3</text>
<text x="180.7" y="114.9">4</text>
<text x="61.8" y="121.7">3.7V锂锂锂,PCB直直直2.54mm直直直直</text>
<text x="88.8" y="120.4">1</text>
<text x="88.8" y="121.8">2</text>
<text x="101.5" y="129.8">GND</text>
<text x="166" y="128.4">GND</text>
<text x="182.5" y="128.4">GND</text>
<text x="76" y="142.1">VCC_STM32</text>
<text x="91.6" y="156.8" transform="rotate(-90 91.6 156.8)">1</text>
<text x="90" y="167.1">GND</text>
<text x="91.6" y="162.1" transform="rotate(-90 91.6 162.1)">2</text>
<text x="226.4" y="198.6">Title</text>
<text x="226.4" y="202.7">Size</text>
<text x="231.8" y="202.7">Document Number</text>
<text x="231.8" y="200">&lt;Title&gt;</text>
<text x="271.6" y="202.7">Rev</text>
<text x="226.4" y="206.9">Date:</text>
<text x="227.7" y="204.1">C</text>
<text x="231.8" y="204.1">&lt;Doc&gt;</text>
<text x="233.5" y="206.9">Wednesday, May 18, 2016</text>
<text x="253.8" y="206.9">Sheet</text>
<text x="260.6" y="206.9">1</text>
<text x="264.7" y="206.9">of</text>
<text x="268.9" y="206.9">1</text>
<text x="273" y="204.1">&lt;RevCode&gt;</text>
</g>
<g font-size="1.2" fill="#000080">
<text x="148.2" y="47.8">C80</text>
<text x="163.2" y="46.4">L5</text>
<text x="71.3" y="53.3">R9</text>
<text x="96.1" y="50.5">R11</text>
<text x="138.1" y="52.7">U16</text>
<text x="148.2" y="49.1">0.1UF</text>
<text x="156.4" y="51.9">D15</text>
<text x="163.2" y="49.1">15UH</text>
<text x="170.1" y="51.9">C85</text>
<text x="175.6" y="51.9">C6</text>
<text x="179.7" y="51.9">C7</text>
<text x="71.3" y="57.4">1M/1%</text>
<text x="83.3" y="56.8">U3</text>
<text x="96.1" y="54.6">22.1K/1%</text>
<text x="156.4" y="54.6">SS34</text>
<text x="170.1" y="54.6">100uF</text>
<text x="175.6" y="54.6">0.1UF</text>
<text x="179.7" y="54.6">0.01UF</text>
<text x="71.3" y="61.5">R10</text>
<text x="71.3" y="65.6">200K/1%0.1UF</text>
<text x="75.5" y="62.9">C8</text>
<text x="96.1" y="64.2">R2</text>
<text x="116.6" y="64.2">C86</text>
<text x="122.1" y="64.2">C81</text>
<text x="127.6" y="64.2">C126</text>
<text x="134.4" y="65.6">R3</text>
<text x="152.3" y="65.6">C3</text>
<text x="163.2" y="60.1">R110</text>
<text x="167.3" y="60.1">OPT GND</text>
<text x="71.3" y="68.3">R12</text>
<text x="83.4" y="66.1">HT70XX</text>
<text x="96.1" y="68.3">10K/1%</text>
<text x="116.6" y="67">22uF</text>
<text x="122.1" y="67">2.2uF</text>
<text x="127.6" y="67">0.1uF</text>
<text x="134.4" y="69.7">200K</text>
<text x="138.3" y="67.5">MP2565DN-LF-Z</text>
<text x="152.3" y="71.1">R4</text>
<text x="152.3" y="68.3">150PF</text>
<text x="157.8" y="68.3">C4</text>
<text x="157.8" y="71.1">NS</text>
<text x="164.1" y="69.7">R113</text>
<text x="164.1" y="71.3">OPT</text>
<text x="71.3" y="72.4">10K/1%</text>
<text x="152.3" y="75.2">100K</text>
<text x="79.6" y="113.6">S2M 2A</text>
<text x="83.7" y="109.5">D12</text>
<text x="158.6" y="110.9">R118</text>
<text x="158.6" y="112.5">1M</text>
<text x="172.4" y="108.9">U23</text>
<text x="86" y="118.5">P5</text>
<text x="102.9" y="117.7">C31</text>
<text x="113.9" y="117.7">C32</text>
<text x="163.2" y="117.7">C106</text>
<text x="172.6" y="119.6">RT9193-3.3</text>
<text x="183.8" y="117.7">C107</text>
<text x="190.7" y="117.7">C108</text>
<text x="85" y="124.6">SW-420</text>
<text x="102.9" y="120.4">680P</text>
<text x="113.9" y="120.4">4.7UF</text>
<text x="163.2" y="120.4">10uF</text>
<text x="183.8" y="120.4">22nF</text>
<text x="190.7" y="120.4">10uF</text>
<text x="86.4" y="146.5">D4</text>
<text x="82.3" y="150.6">1N5819</text>
<text x="94.1" y="152">R27</text>
<text x="94.1" y="153.6">4K7</text>
<text x="100.2" y="153.4">C9</text>
<text x="100.2" y="154.7">4.7UF</text>
<text x="93.3" y="158.9">BT1</text>
<text x="94.1" y="160.5">ML614</text>
</g>
<g font-size="1.2" fill="#008000">
<text x="146.8" y="51.1">C0402</text>
<text x="161.9" y="50.5">PL0606A</text>
<text x="156.4" y="56">SMB</text>
<text x="170.1" y="56">C1206</text>
<text x="177" y="56">C0402 C0402</text>
<text x="164.6" y="63.1">R0402</text>
<text x="96.1" y="69.7">R0402</text>
<text x="116.6" y="68.3">C0805</text>
<text x="122.1" y="68.3">C0603</text>
<text x="127.6" y="68.3">C0402</text>
<text x="134.4" y="71.1">R0402</text>
<text x="138.6" y="68.3">SOP9-I50-215</text>
<text x="152.3" y="69.7">C0402</text>
<text x="152.3" y="76.6">R0402</text>
<text x="157.8" y="72.4">C0402 R0402</text>
<text x="79.6" y="115">SMA</text>
<text x="80.9" y="118.3">D12</text>
<text x="158.6" y="114.1">R0402</text>
<text x="102.9" y="121.8">C0402</text>
<text x="113.9" y="121.8">C0603</text>
<text x="163.2" y="121.8">C0603</text>
<text x="171.5" y="121.8">sot23-5</text>
<text x="183.8" y="121.8">C0402</text>
<text x="190.7" y="121.8">C0603</text>
<text x="85" y="128.4">P5</text>
<text x="85" y="132.2">BAT</text>
<text x="82.3" y="152">D1005</text>
<text x="94.1" y="155.3">R0402</text>
<text x="85" y="161.6">BAT2-I60</text>
</g>
<g font-size="1.2" fill="#004080">
<text x="83" y="59.6">VDD</text>
<text x="137.9" y="55.5">VIN</text>
<text x="143.3" y="56.6" transform="rotate(-90 143.3 56.6)">BST</text>
<text x="146.8" y="55.5">SW</text>
<text x="83" y="63.7">GND</text>
<text x="87.2" y="60.9">OUT</text>
<text x="137.9" y="60.9">EN</text>
<text x="137.9" y="63.7">FREQ</text>
<text x="143.3" y="65.2" transform="rotate(-90 143.3 65.2)">GND</text>
<text x="144.6" y="65.2" transform="rotate(-90 144.6 65.2)">NC</text>
<text x="145.2" y="63.7">COMP</text>
<text x="147.3" y="60.9">FB</text>
<text x="172.2" y="113">VIN</text>
<text x="175.6" y="113">VOUT</text>
<text x="172.2" y="114.4">GND</text>
<text x="172.2" y="115.8">EN</text>
<text x="177.4" y="115.8">BP</text>
<text x="86.4" y="121.3">1</text>
<text x="86.4" y="122.6">2</text>
</g>
<text font-size="1.2" fill="#008040" x="100.2" y="156.1">C0603</text>
<g font-size="1">
<text x="28.8" y="1">5</text>
<text x="83.7" y="1">4</text>
<text x="138.6" y="1">3</text>
<text x="193.4" y="1">2</text>
<text x="248.3" y="1">1</text>
<text x=".4" y="27.9">D</text>
<text x="276.1" y="27.9">D</text>
<text x=".4" y="79.4">C</text>
<text x="276.1" y="79.4">C</text>
<text x=".4" y="130.8">B</text>
<text x="276.1" y="130.8">B</text>
<text x=".4" y="182.2">A</text>
<text x="276.1" y="182.2">A</text>
<text x="28.8" y="208.1">5</text>
<text x="83.7" y="208.1">4</text>
<text x="138.6" y="208.1">3</text>
<text x="193.4" y="208.1">2</text>
<text x="248.3" y="208.1">1</text>
</g>
</svg>
